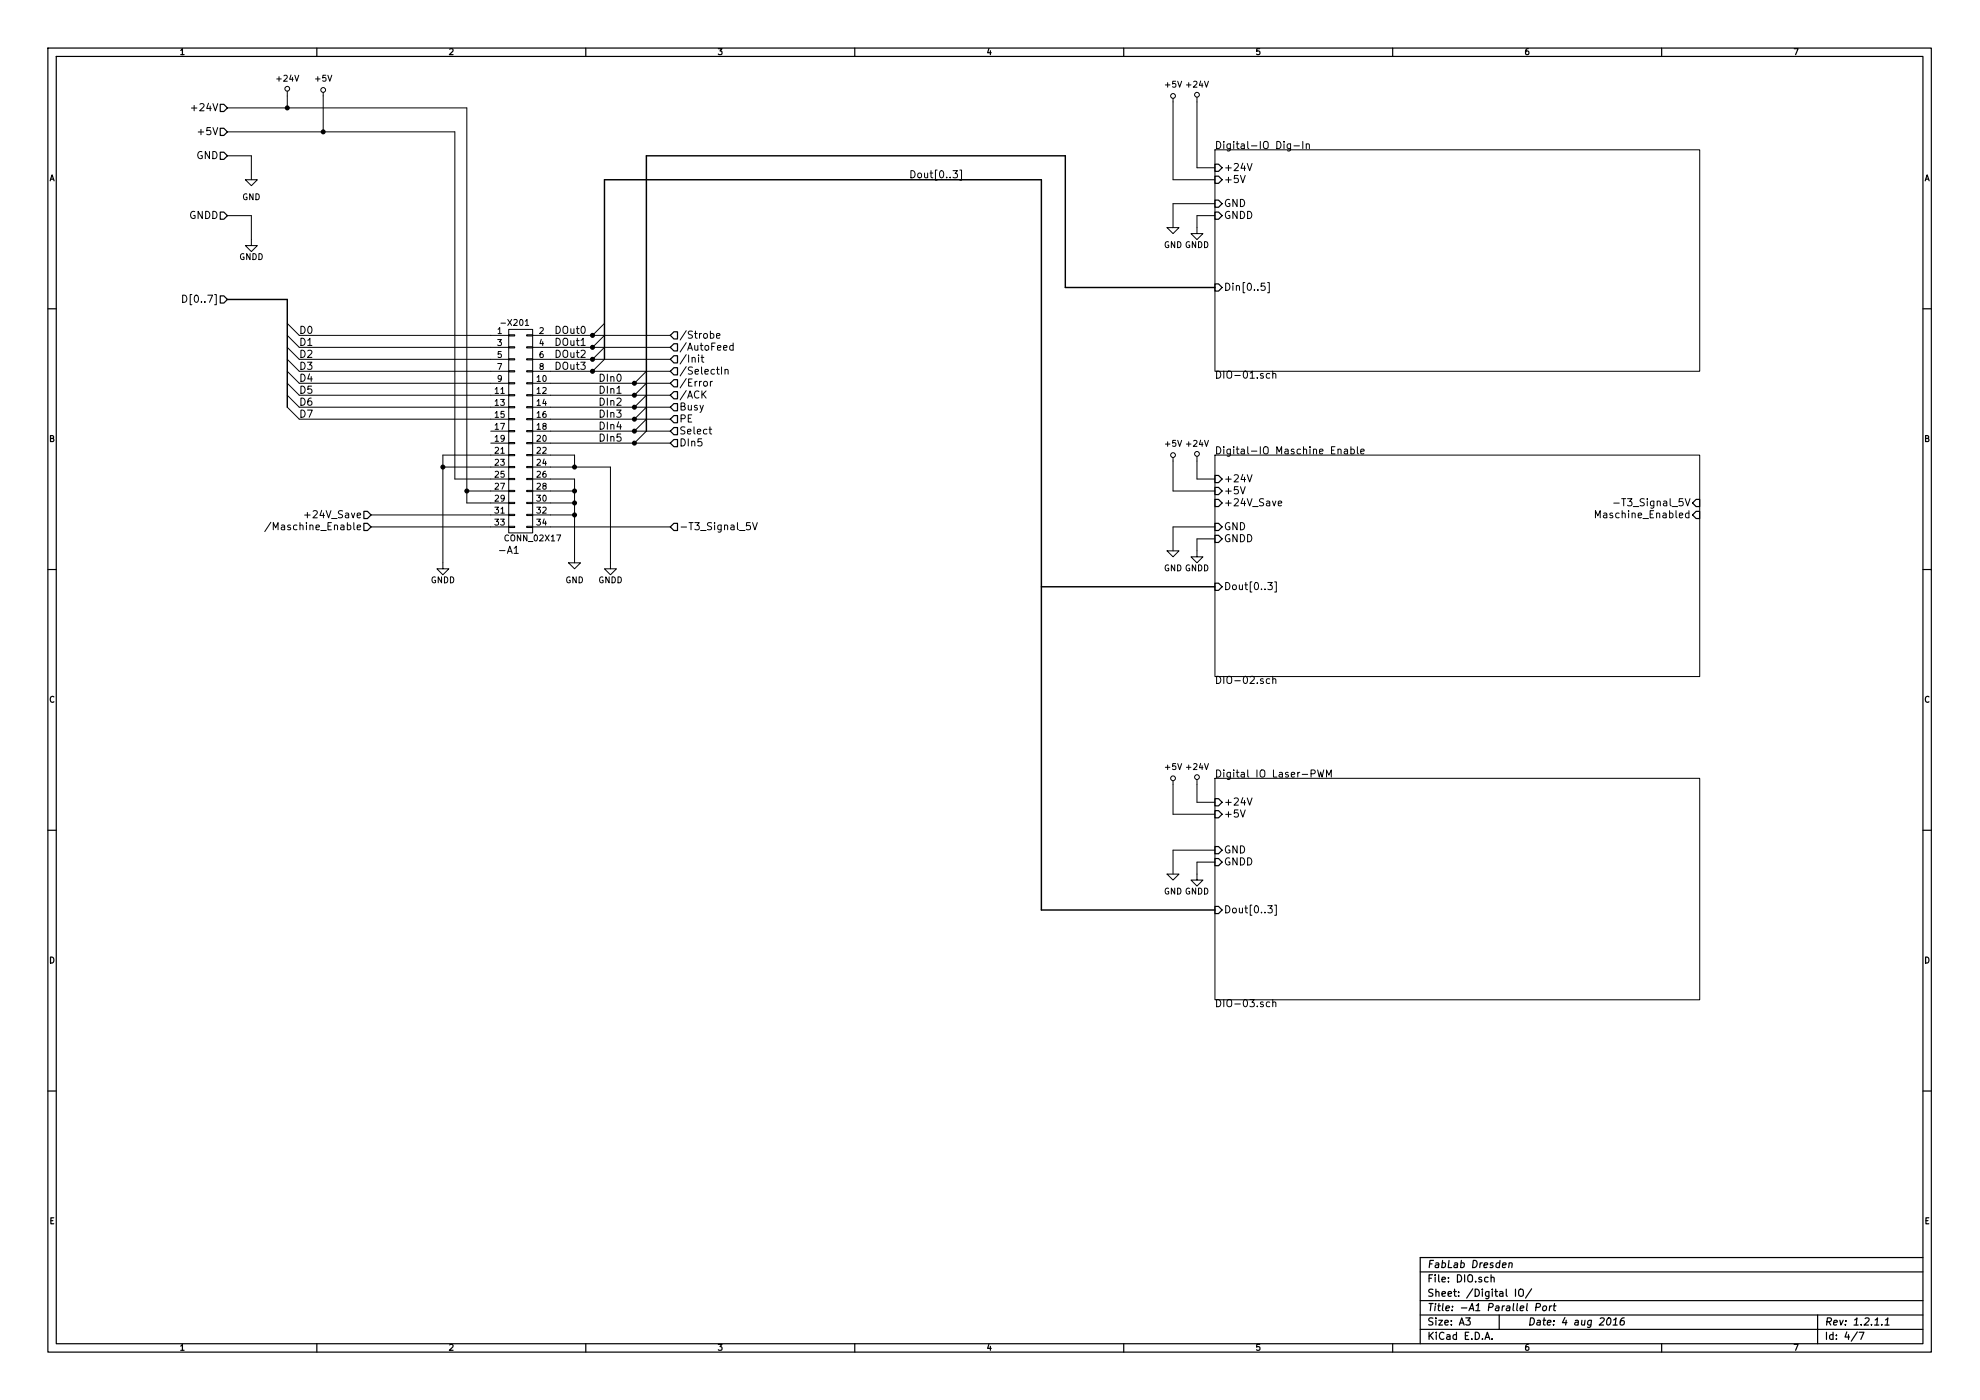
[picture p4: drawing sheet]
<svg xmlns="http://www.w3.org/2000/svg" width="420mm" height="297mm" viewBox="0 0 420 297" stroke-linecap="round" stroke-linejoin="round" font-family="sans-serif">
<g fill="none" stroke="#000" stroke-width=".25">
<path d="M10.2 10.2h399.6v276.7h-399.6zM11.9 12h396.2v273.1h-396.2zM67.2 10.2v1.8M124.3 10.2v1.8M181.4 10.2v1.8M238.5 10.2v1.8M295.5 10.2v1.8M352.6 10.2v1.8M46.7 22.1h.8l.8 .8-.8 .8h-.8zM46.7 27.2h.8l.8 .8-.8 .7h-.8zM46.7 32.3h.8l.8 .8-.8 .7h-.8zM257.8 34.8h.8l.7 .8-.7 .8h-.8z"/>
<path d="M257.8 37.4h.8l.7 .7-.7 .8h-.8zM46.7 45h.8l.8 .8-.8 .7h-.8zM257.8 42.5h.8l.7 .7-.7 .8h-.8zM257.8 45h.8l.7 .8-.7 .7h-.8zM10.2 65.5h1.7M46.7 62.8h.8l.8 .7-.8 .8h-.8zM142.2 71.2l.8-.8h.8v1.5h-.8zM143 72.9h.8v1.6h-.8l-.8-.8zM143 75.5h.8v1.5h-.8l-.8-.8zM143 78h.8v1.5h-.8l-.8-.7zM257.8 60.2h.8l.7 .8-.7 .8h-.8zM408.1 65.5h1.7"/>
<path d="M142.2 91.5l.8-.8h.8v1.5h-.8zM142.2 88.9l.8-.7h.8v1.5h-.8zM142.2 86.4l.8-.8h.8v1.6h-.8zM143 83.1h.8v1.5h-.8l-.8-.7zM143 80.6h.8v1.5h-.8l-.8-.8zM143 93.3h.8v1.5h-.8l-.8-.8zM77.2 111h.8l.7 .8-.7 .8h-.8zM77.2 108.5h.8l.7 .8-.7 .7h-.8zM142.2 111.8l.8-.8h.8v1.6h-.8zM257.8 100.9h.8l.7 .7-.7 .8h-.8zM257.8 103.4h.8l.7 .8-.7 .7h-.8zM257.8 111h.8l.7 .8-.7 .8h-.8z"/>
<path d="M257.8 106h.8l.7 .7-.7 .8h-.8zM257.8 113.6h.8l.7 .7-.7 .8h-.8zM359.9 108.5h.8v1.5h-.8l-.7-.7zM359.9 106h.8v1.5h-.8l-.7-.8zM10.2 120.8h1.7M257.8 123.7h.8l.7 .8-.7 .8h-.8zM408.1 120.8h1.7M10.2 176.2h1.7M257.8 169.5h.8l.7 .7-.7 .8h-.8zM257.8 172h.8l.7 .8-.7 .7h-.8zM257.8 179.6h.8l.7 .8-.7 .7h-.8zM408.1 176.2h1.7"/>
<path d="M257.8 182.2h.8l.7 .7-.7 .8h-.8zM257.8 192.3h.8l.7 .8-.7 .7h-.8zM10.2 231.5h1.7M408.1 231.5h1.7M301.4 269.9h106.7M301.4 276h106.7M301.4 279h106.7M311 279.6h1l-.5 .6 .4 .2v.6l-.2 .1-.7-.1M315.8 271.1l-.5-.1-.3 .3 .1 .6 .2 .1 .5-.1M316.4 271.1h.1a.36 .36 0 0 1 .6 .1v.8M316.4 270.5v1.5M318.1 279v3.1"/>
<path d="M318.8 268.4l.8-.1-.1-.3h-.6l-.1 .7 .2 .2h.4M320.2 268.1l.3-.2 .3 .1v.9M320.3 267.9l-.2 1M321.6 273.5v1.5M322.3 273.7a.5 .5 0 0 1 .6-.2 .5 .5 0 0 1 .4 .5l-.1 .8-.3 .2a.53 .53 0 0 1-.7-.5zM325 273.4l-1.3 2M325.9 277.4l.8-.1 .2-.2-.1-.4-.2-.1h-.6l-.1 1.5M327.5 277.2l.2-.1 .4 .1v.6l-.3 .3-.4-.1zM328.9 277.1l-.1 1M329.3 277.1l-.5 .3M329.6 277.1h.6M329.9 276.6l-.2 1.3 .4 .2"/>
<path d="M341.2 279.8l.2-.2a.78 .78 0 0 1 .5 .7 .78 .78 0 0 1-.3 .7l-.4 .1-.3-.2v-.7zM344.7 279.6l-.5 .1a1.18 1.18 0 0 0-.3 1.4h.4l.3-.1 .1-.5-.3-.3h-.3l-.3 .3M385.7 279v6.1M408.1 266.8h-106.7v18.3M67.2 285.1v1.8M124.3 285.1v1.8M181.4 285.1v1.8M238.5 285.1v1.8M295.5 285.1v1.8M301.4 282.1h106.7M315.1 284.2l.5-1.5 .5 1.5M315.2 283.8h.8"/>
<path d="M316.6 284.1v.1M342.3 281.1h.9M342.4 280l.5-.4-.2 1.5M352.6 285.1v1.8M394.1 282.6l-1.3 2M394.5 282.7h1l-.6 1.5M399.3 281v.1M400 281.1h.9M400.1 280l.5-.4-.2 1.5"/>
</g>
<g fill="none" stroke="#000" stroke-width=".21">
<path d="M61 19.3v3.6M68.6 19.6v8.4M40.6 22.9h1.2M48.3 22.9h50.8v83.8h8.8M48.3 28h48.2v73.6h11.4M48.3 33.1h5v5M52.1 38.1h2.5l-1.3 1.3zM193.3 36.2a.77 .77 0 0 1 .9 .8 .77 .77 0 0 1-.9 .7zM248.9 20.9v17.2h8.9M254 20.6v15h3.8M257.8 31.8h102.9v47h-102.9zM264.7 34.7l.5 1.5 .5-1.5"/>
<path d="M273.9 30.5v1.3l-.3 .2h-.4M273.9 30.6l-.5-.1-.3 .3 .1 .6 .2 .1h.5M274.6 30.9h1.1M276.5 30v1.5M277.2 30.7l.1-.1a.36 .36 0 0 1 .6 .1v.8M277.2 30.5v1M48.3 45.8h5v6.3h1.3l-1.3 1.3-1.2-1.3h1.2M247.6 48.3h2.6l-1.3 1.3zM257.8 45.8h-3.8v3.8h1.3l-1.3 1.2-1.3-1.2h1.3M257.8 43.2h-8.9v5.1M269 60h.3v2.1h-.3M38.8 62.6a.77 .77 0 0 1 .9 .8 .77 .77 0 0 1-.9 .7z"/>
<path d="M61 68.6l2.5 2.6h44.4M61 71.2l2.5 2.5h44.4M61 73.7l2.5 2.5h44.4M61 76.2l2.5 2.6h44.4M61 78.8l2.5 2.5h44.4M106.3 68.6h1M107.9 78.6h1.3v.3h-1.3zM107.9 76.1h1.3v.3h-1.3zM107.9 73.6h1.3v.2h-1.3zM107.9 71h1.3v.3h-1.3zM107.9 69.9h5.1v43.2h-5.1zM111.5 69h.7"/>
<path d="M111.8 78.6h1.2v.3h-1.2zM111.8 76.1h1.2v.3h-1.2zM111.8 73.6h1.2v.2h-1.2zM111.8 71h1.2v.3h-1.2zM113 71.2h29.2M113 73.7h29.2M113 76.2h29.2M113 78.8h29.2M128.3 68.6l-2.6 2.6M128.3 71.2l-2.6 2.5M128.3 73.7l-2.6 2.5M128.3 76.2l-2.6 2.6"/>
<path d="M137.2 78.8l-2.6 2.5M148.2 75.3v.2M148.8 75.8h.6M149 75.3v1.3l.4 .2M152 71.3l.8-.2-.1-.3h-.4l-.3 .2 .1 .7h.6M153.1 77.9v1.5M153.8 78.5l.1-.1a.36 .36 0 0 1 .6 .2v.8M153.8 78.4v1M155.6 73.4l-.5-.1-.3 .3 .1 .6 .2 .1 .5-.1M155.6 72.8v1.5M268.4 60.1h-.7l-.1 .7 .2-.1h.5l.2 .3-.1 .5-.2 .1-.6-.1M269.4 79.3l-.4-.1-.3 .3 .1 .6 .2 .1h.4"/>
<path d="M270.1 79.4l.1-.1a.36 .36 0 0 1 .5 .2v.7M270.1 78.7v1.5M61 81.3l2.5 2.6h44.4M61 83.9l2.5 2.5h44.4M61 86.4l2.5 2.5h44.4M94 99.1h13.9M104.1 94h3.8M104.1 91.5h3.8M107.9 99h1.3v.2h-1.3zM107.9 96.4h1.3v.3h-1.3zM107.9 93.9h1.3v.2h-1.3zM107.9 91.3h1.3v.3h-1.3z"/>
<path d="M107.9 88.8h1.3v.3h-1.3zM107.9 86.3h1.3v.2h-1.3zM107.9 83.7h1.3v.3h-1.3zM107.9 81.2h1.3v.2h-1.3zM107.9 96.6h-13.9v24.1h1.2l-1.2 1.3-1.3-1.3h1.3M111.8 99h1.2v.2h-1.2zM111.8 96.4h1.2v.3h-1.2zM111.8 93.9h1.2v.2h-1.2zM111.8 91.3h1.2v.3h-1.2zM111.8 88.8h1.2v.3h-1.2zM111.8 86.3h1.2v.2h-1.2zM111.8 83.7h1.2v.3h-1.2z"/>
<path d="M111.8 81.2h1.2v.2h-1.2zM113 99.1h16.5v21.6h1.3l-1.3 1.3-1.2-1.3h1.2M113 81.3h29.2M113 94h29.2M113 83.9h29.2M113 96.6h8.9v2.5M113 86.4h29.2M113 88.9h29.2M113 91.5h29.2M137.2 81.3l-2.6 2.6M137.2 83.9l-2.6 2.5M137.2 86.4l-2.6 2.5"/>
<path d="M137.2 88.9l-2.6 2.6M137.2 91.5l-2.6 2.5M150.4 91.1h.6M150.6 90.6v1.3l.4 .2M150.7 80.9v1M151.2 80.9l-.5 .3M248.9 97.1v7.1h8.9M254 96.8v4.8h3.8M257.8 96.6h102.9v46.9h-102.9zM283.9 95.4h.1a.36 .36 0 0 1 .6 .1v.8M285.3 95.4h.6l.1 .9M286 95.7l-.7 .1a.3 .3 0 0 0 .1 .5l.6-.1"/>
<path d="M286.7 95.4l.4-.1 .3 .3-.1 .6-.2 .1-.4-.1M286.7 94.8v1.5M288 94.8v1.3l.3 .2M288.7 95.8l.8-.1-.1-.3-.4-.1-.3 .2 .1 .7h.6M57.5 110.8l-1.3 2M64.6 109.3h1.2M75.8 111.9l.7-.1v-.3l-.5-.1-.2 .2 .1 .7h.6M78.7 109.3h29.2M78.7 111.8h29.2M99.1 104.2h8.8M107.9 111.7h1.3v.2h-1.3zM107.9 109.1h1.3v.3h-1.3z"/>
<path d="M107.9 106.6h1.3v.2h-1.3zM107.9 104h1.3v.3h-1.3zM107.9 101.5h1.3v.3h-1.3zM109.1 117.4h.9M111.8 111.7h1.2v.2h-1.2zM111.8 109.1h1.2v.3h-1.2zM111.8 106.6h1.2v.2h-1.2zM111.8 104h1.2v.3h-1.2zM111.8 101.5h1.2v.3h-1.2zM113 106.7h8.9M113 109.3h8.9M113 111.8h29.2"/>
<path d="M113 101.6h8.9v17.8M113 104.2h8.9M120.6 119.4h2.6l-1.3 1.3zM159.2 110.9h-.8v.7l.2-.1h.5l.2 .3-.1 .5-.2 .1-.6-.1M159.7 110.9l.5 1.5 .5-1.5M247.6 116.9h2.6l-1.3 1.2zM257.8 114.3h-3.8v3.8h1.3l-1.3 1.3-1.3-1.3h1.3M257.8 111.8h-8.9v5.1M264.7 100.7l.5 1.5 .5-1.5M271.2 106.8l.8-.1-.1-.3-.4-.1-.3 .2 .1 .8h.6M338.6 109.9v-1.6l.5 1.1 .5-1.1v1.6M342.4 106.7h1.2"/>
<path d="M358.4 108.9h-.4l-.3 .3v.5l.3 .2 .4-.1M358.4 108.3v1.6M269 123.6h1l-.5 .6 .4 .1v.7l-.2 .1-.7-.1M270.5 123.5h.3v2.1h-.3M269.4 144.1l-.4-.1-.3 .3 .1 .6 .2 .1 .4-.1M270.1 144.2l.1-.1a.36 .36 0 0 1 .5 .1v.8M270.1 143.5v1.5M248.9 165.6v7.2h8.9M254 165.4v4.8h3.8M257.8 165.1h102.9v47h-102.9zM264.7 169.3l.5 1.5 .5-1.5M278.2 164.2l.7-.1 .2-.2-.1-.4-.2-.1h-.6v1.5"/>
<path d="M279.6 163.4l.4 1.5 .2-1.1 .3 1.1 .4-1.5M281.5 164.9v-1.5l.5 1.1 .5-1.1v1.5M247.6 185.5h2.6l-1.3 1.2zM257.8 182.9h-3.8v3.8h1.3l-1.3 1.3-1.3-1.3h1.3M257.8 180.4h-8.9v5.1M269 192.2h1l-.5 .5 .4 .2v.7l-.2 .1-.7-.1M270.5 192h.3v2.2h-.3M269.4 212.7l-.4-.1-.3 .3 .1 .6 .2 .1 .4-.1M270.1 212.7h.1a.36 .36 0 0 1 .5 .1v.8M270.1 212.1v1.5"/>
<circle cx="61" cy="18.8" r=".51"/>
<circle cx="68.6" cy="19.1" r=".51"/>
<circle cx="248.9" cy="20.4" r=".51"/>
<circle cx="254" cy="20.1" r=".51"/>
<circle cx="248.9" cy="96.6" r=".51"/>
<circle cx="254" cy="96.3" r=".51"/>
<circle cx="248.9" cy="165.1" r=".51"/>
<circle cx="254" cy="164.9" r=".51"/>
</g>
<g fill="#000" stroke="#000" stroke-width=".25">
<circle cx="61" cy="22.9" r=".41"/>
<circle cx="68.6" cy="28" r=".41"/>
<circle cx="125.7" cy="73.7" r=".41"/>
<circle cx="125.7" cy="71.2" r=".41"/>
<circle cx="125.7" cy="78.8" r=".41"/>
<circle cx="125.7" cy="76.2" r=".41"/>
<circle cx="94" cy="99.1" r=".41"/>
<circle cx="121.9" cy="99.1" r=".41"/>
<circle cx="134.6" cy="94" r=".41"/>
<circle cx="134.6" cy="91.5" r=".41"/>
<circle cx="134.6" cy="83.9" r=".41"/>
<circle cx="134.6" cy="88.9" r=".41"/>
<circle cx="134.6" cy="81.3" r=".41"/>
<circle cx="134.6" cy="86.4" r=".41"/>
<circle cx="99.1" cy="104.2" r=".41"/>
<circle cx="121.9" cy="104.2" r=".41"/>
<circle cx="121.9" cy="106.7" r=".41"/>
<circle cx="121.9" cy="109.3" r=".41"/>
</g>
<path d="M48.3 63.5h12.7v22.9M128.3 76.2v-38.1h92.7v155h36.8M257.8 61h-31.7v-27.9h-88.9v58.4M221 124.5h36.8" fill="none" stroke="#000" stroke-width=".3"/>
<g font-size="2.1">
<text x="41.3" y="23.7">+24V</text>
<text x="42.5" y="28.7">+5V</text>
<text x="41.6" y="33.8">GND</text>
<text x="257.8" y="31.7">Digital-IO Dig-In</text>
<text x="194.7" y="37.9">Dout[0..3]</text>
<text x="259.7" y="36.4">+24V</text>
<text x="259.7" y="38.9">+5V</text>
<text x="40.1" y="46.5">GNDD</text>
<text x="259.7" y="44">GND</text>
<text x="259.7" y="46.5">GNDD</text>
<text x="39.9" y="64.3">D[0..7]</text>
<text x="259.7" y="61.8">Din[0..5]</text>
<text x="63.5" y="70.9">D0</text>
<text x="118.1" y="70.9">DOut0</text>
<text x="144.2" y="71.9">/Strobe</text>
<text x="63.5" y="73.4">D1</text>
<text x="63.5" y="76">D2</text>
<text x="118.1" y="73.4">DOut1</text>
<text x="118.1" y="76">DOut2</text>
<text x="144.2" y="74.5">/AutoFeed</text>
<text x="144.2" y="77">/Init</text>
<text x="63.5" y="78.5">D3</text>
<text x="63.5" y="81.1">D4</text>
<text x="63.5" y="83.6">D5</text>
<text x="118.1" y="78.5">DOut3</text>
<text x="127.5" y="81.1">DIn0</text>
<text x="127.5" y="83.6">DIn1</text>
<text x="144.2" y="79.5">/SelectIn</text>
<text x="144.2" y="82.1">/Error</text>
<text x="257.8" y="80.4">DIO-01.sch</text>
<text x="63.5" y="86.1">D6</text>
<text x="63.5" y="88.7">D7</text>
<text x="127.5" y="86.1">DIn2</text>
<text x="127.5" y="88.7">DIn3</text>
<text x="144.2" y="89.7">PE</text>
<text x="144.2" y="87.2">Busy</text>
<text x="144.2" y="84.6">/ACK</text>
<text x="127.5" y="91.2">DIn4</text>
<text x="127.5" y="93.8">DIn5</text>
<text x="144.2" y="92.2">Select</text>
<text x="144.2" y="94.8">DIn5</text>
<text x="257.8" y="96.5">Digital-IO Maschine Enable</text>
<text x="259.7" y="102.4">+24V</text>
<text x="259.7" y="104.9">+5V</text>
<text x="259.7" y="107.5">+24V_Save</text>
<text x="344.2" y="107.5">-T3_Signal_5V</text>
<text x="58.4" y="112.6">/Maschine_Enable</text>
<text x="65.7" y="110">+24V_Save</text>
<text x="144.2" y="112.6">-T3_Signal_5V</text>
<text x="259.7" y="112.6">GND</text>
<text x="339.6" y="110">Maschine_Enabled</text>
<text x="106.2" y="117.6">-A1</text>
<text x="259.7" y="115.1">GNDD</text>
<text x="259.7" y="125.3">Dout[0..3]</text>
<text x="257.8" y="145.2">DIO-02.sch</text>
<text x="257.8" y="165">Digital IO Laser-PWM</text>
<text x="259.7" y="171">+24V</text>
<text x="259.7" y="173.5">+5V</text>
<text x="259.7" y="181.1">GND</text>
<text x="259.7" y="183.7">GNDD</text>
<text x="259.7" y="193.8">Dout[0..3]</text>
<text x="257.8" y="213.8">DIO-03.sch</text>
<text x="302.9" y="269.1">FabLab Dresden</text>
<text x="302.9" y="272.1">File: DIO.sch</text>
<text x="302.9" y="275.2">Sheet: /Digital IO/</text>
<text x="302.9" y="281.3">Size: A3</text>
<text x="302.9" y="278.2">Title: -A1 Parallel Port</text>
<text x="324.2" y="281.3">Date: 4 aug 2016</text>
<text x="387.2" y="281.3">Rev: 1.2.1.1</text>
<text x="302.9" y="284.3">KiCad E.D.A.</text>
<text x="387.2" y="284.3">Id: 4/7</text>
</g>
<g font-size="1.8">
<text x="38.2" y="11.7">1</text>
<text x="95.3" y="11.7">2</text>
<text x="152.4" y="11.7">3</text>
<text x="209.4" y="11.7">4</text>
<text x="266.5" y="11.7">5</text>
<text x="323.6" y="11.7">6</text>
<text x="380.7" y="11.7">7</text>
<text x="58.9" y="17.4">+24V</text>
<text x="67" y="17.4">+5V</text>
<text x="247.3" y="18.6">+5V</text>
<text x="251.9" y="18.6">+24V</text>
<text x="10.4" y="38.5">A</text>
<text x="408.3" y="38.5">A</text>
<text x="51.4" y="42.5">GND</text>
<text x="247" y="52.7">GND GNDD</text>
<text x="50.7" y="55.2">GNDD</text>
<text x="105.6" y="70.9">1</text>
<text x="106.9" y="69.2">-X201</text>
<text x="114.5" y="70.9">2</text>
<text x="105.6" y="73.4">3</text>
<text x="105.6" y="76">5</text>
<text x="114.5" y="73.4">4</text>
<text x="114.5" y="76">6</text>
<text x="105.1" y="83.6">11</text>
<text x="105.6" y="78.5">7</text>
<text x="105.6" y="81.1">9</text>
<text x="114" y="81.1">10</text>
<text x="114" y="83.6">12</text>
<text x="114.5" y="78.5">8</text>
<text x="105.1" y="86.1">13</text>
<text x="105.1" y="88.7">15</text>
<text x="114" y="86.1">14</text>
<text x="114" y="88.7">16</text>
<text x="10.4" y="93.8">B</text>
<text x="105.1" y="91.2">17</text>
<text x="105.1" y="93.8">19</text>
<text x="114" y="93.8">20</text>
<text x="114" y="91.2">18</text>
<text x="247.3" y="94.8">+5V</text>
<text x="251.9" y="94.8">+24V</text>
<text x="408.3" y="93.8">B</text>
<text x="105.1" y="96.3">21</text>
<text x="105.1" y="98.8">23</text>
<text x="105.1" y="101.4">25</text>
<text x="114" y="96.3">22</text>
<text x="114" y="98.8">24</text>
<text x="114" y="101.4">26</text>
<text x="105.1" y="103.9">27</text>
<text x="105.1" y="106.5">29</text>
<text x="114" y="106.5">30</text>
<text x="114" y="103.9">28</text>
<text x="105.1" y="109">31</text>
<text x="105.1" y="111.5">33</text>
<text x="114" y="109">32</text>
<text x="114" y="111.5">34</text>
<text x="107.4" y="114.9">CONN_02X17</text>
<text x="91.4" y="123.8">GNDD</text>
<text x="120" y="123.8">GND</text>
<text x="126.9" y="123.8">GNDD</text>
<text x="247" y="121.2">GND GNDD</text>
<text x="10.4" y="149.1">C</text>
<text x="408.3" y="149.1">C</text>
<text x="247.3" y="163.4">+5V</text>
<text x="251.9" y="163.4">+24V</text>
<text x="247" y="189.8">GND GNDD</text>
<text x="10.4" y="204.5">D</text>
<text x="408.3" y="204.5">D</text>
<text x="10.5" y="259.8">E</text>
<text x="408.4" y="259.8">E</text>
<text x="38.2" y="286.6">1</text>
<text x="95.3" y="286.6">2</text>
<text x="152.4" y="286.6">3</text>
<text x="209.4" y="286.6">4</text>
<text x="266.5" y="286.6">5</text>
<text x="323.6" y="286.6">6</text>
<text x="380.7" y="286.6">7</text>
</g>
</svg>
